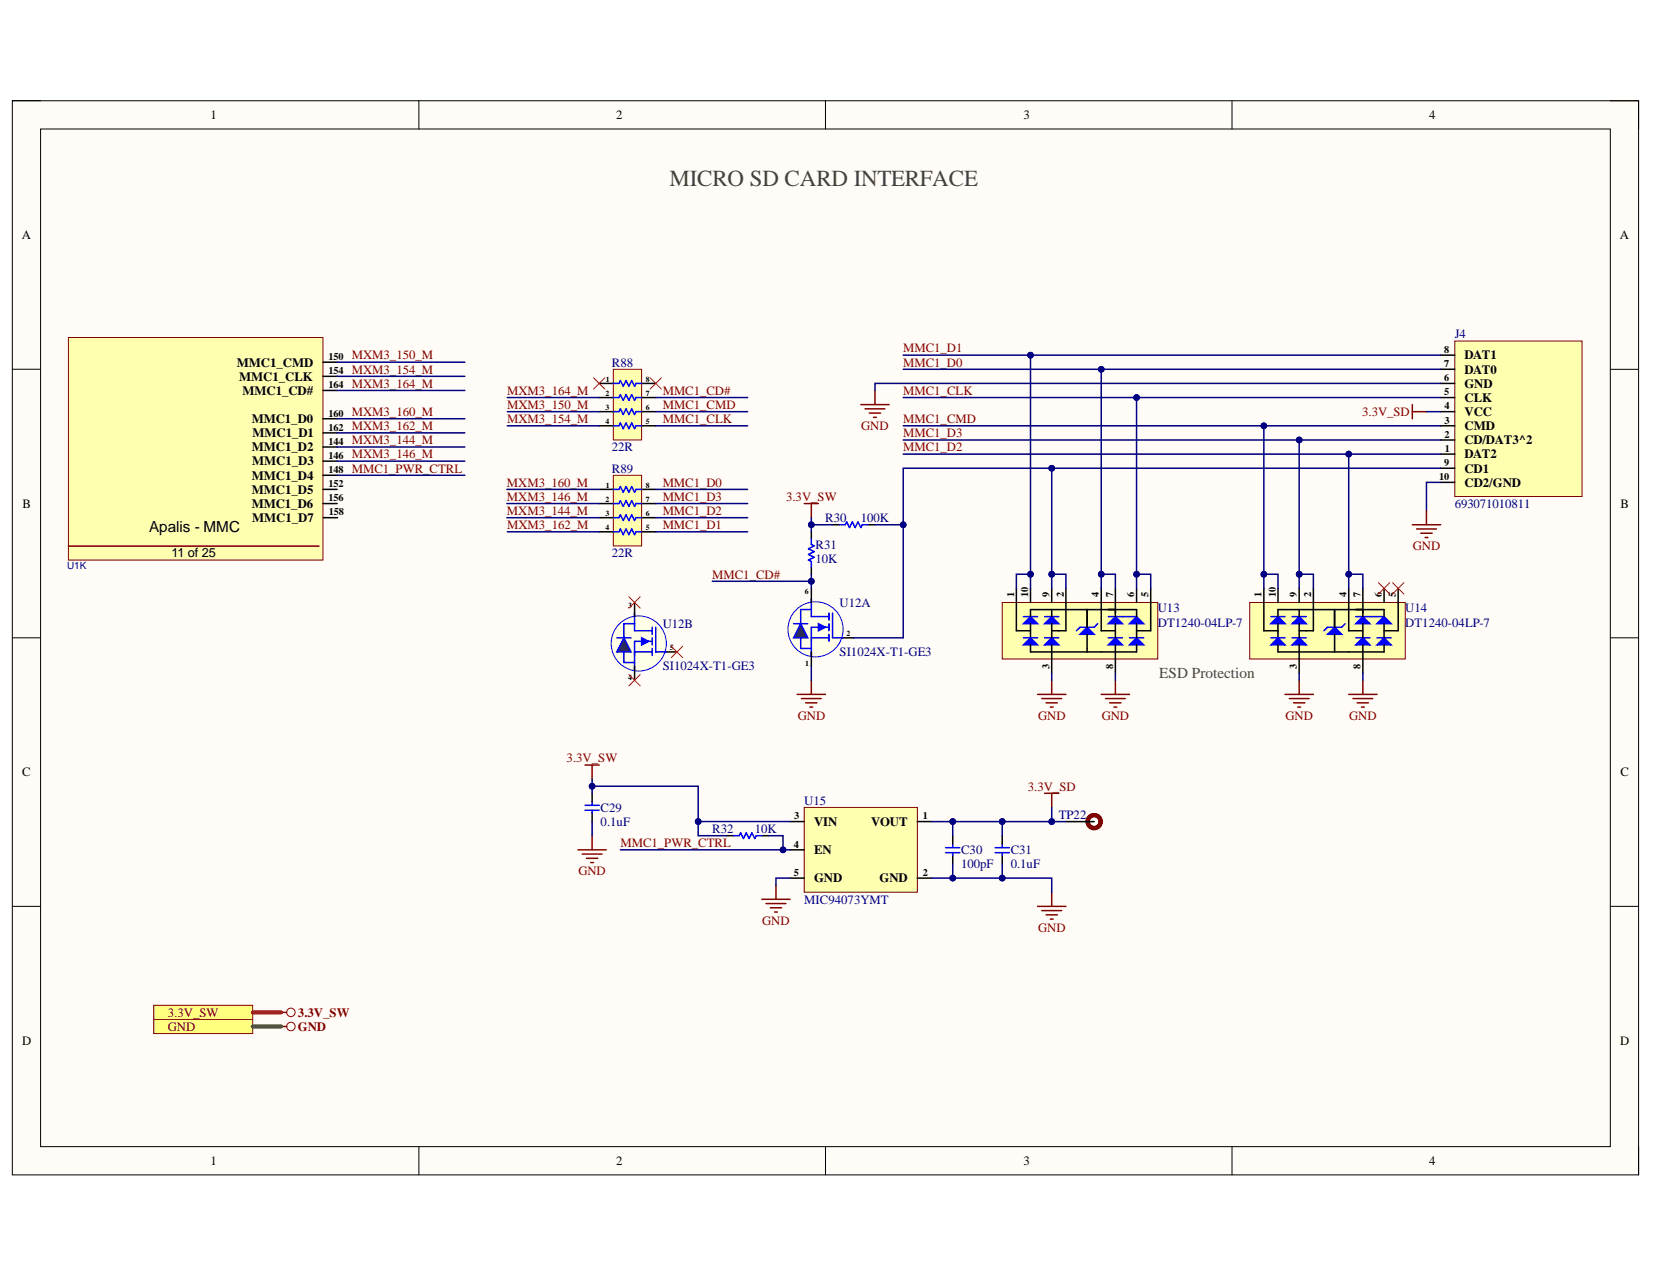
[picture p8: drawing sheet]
<svg xmlns="http://www.w3.org/2000/svg" width="279mm" height="216mm" viewBox="0 0 279 216" stroke-linecap="round" stroke-linejoin="round" font-family="sans-serif">
<path d="M2.1 17h274.9v181.6h-274.9z" fill-rule="evenodd" fill="#fffcf8"/>
<path d="M2.1 17h274.9v181.6h-274.9z" fill="none" stroke="#000" stroke-width=".17"/>
<path d="M6.9 21.8h265.3v172.1h-265.3z" fill-rule="evenodd" fill="#fffcf8"/>
<g fill="none" stroke="#000" stroke-width=".17">
<path d="M2.1 17h4.8M70.8 17v4.8M139.5 17v4.8M208.2 17v4.8M272.2 17h4.8v4.8M6.9 21.8h265.3v172.1h-265.3zM2.1 62.4h4.8M272.2 62.4h4.8M2.1 107.8h4.8M272.2 107.8h4.8M2.1 153.2h4.8M272.2 153.2h4.8"/>
<path d="M70.8 193.9v4.7M139.5 193.9v4.7M208.2 193.9v4.7M277 193.9v4.7"/>
</g>
<path d="M245.9 57.7h21.5v26.2h-21.5z" fill-rule="evenodd" fill="#ffffb0"/>
<path d="M245.9 57.7h21.5v26.2h-21.5z" fill="none" stroke="#800000" stroke-width=".17"/>
<path d="M243.5 69.6h2.4M243.5 72h2.4M243.5 67.2h2.4M243.5 62.4h2.4M243.5 60h2.4M243.5 76.8h2.4M243.5 74.4h2.4M243.5 79.2h2.4M243.5 64.8h2.4M243.5 81.6h2.4" fill="none" stroke="#000" stroke-width=".25"/>
<path d="M11.6 57.1h43v37.6h-43z" fill-rule="evenodd" fill="#ffffb0"/>
<path d="M11.6 57.1h43v37.6h-43z" fill="none" stroke="#800000" stroke-width=".17"/>
<path d="M54.6 63.6h2.4M54.6 66h2.4M54.6 61.2h2.4M54.6 70.8h2.4M54.6 73.2h2.4M54.6 75.6h2.4M54.6 78h2.4M54.6 80.4h2.4M54.6 82.7h2.4M54.6 85.1h2.4M54.7 87.5h2.4" fill="none" stroke="#000" stroke-width=".25"/>
<path d="M11.6 92.3h42.3" fill="none" stroke="#800000" stroke-width=".25"/>
<path d="M103.7 62.4h4.7v12h-4.7z" fill-rule="evenodd" fill="#ffffb0"/>
<path d="M103.7 62.4h4.7v12h-4.7z" fill="none" stroke="#800000" stroke-width=".17"/>
<path d="M101.3 64.8h2.4M101.3 67.2h2.4M101.3 69.6h2.4M101.3 72h2.4M108.4 64.8h2.4M108.4 67.2h2.4M108.4 69.6h2.4M108.4 72h2.4" fill="none" stroke="#000" stroke-width=".25"/>
<path d="M103.7 64.8h.9l.3-.5 .4 1 .5-1 .5 1 .5-1 .5 1 .2-.5h.9M103.7 67.2h.9l.3-.5 .4 1 .5-1 .5 1 .5-1 .5 1 .2-.5h.9M103.7 69.6h.9l.3-.5 .4 1 .5-1 .5 1 .5-1 .5 1 .2-.5h.9M103.7 72h.9l.3-.5 .4 1 .5-1 .5 1 .5-1 .5 1 .2-.5h.9" fill="none" stroke="#00f" stroke-width=".25"/>
<path d="M103.7 80.4h4.7v11.9h-4.7z" fill-rule="evenodd" fill="#ffffb0"/>
<path d="M103.7 80.4h4.7v11.9h-4.7z" fill="none" stroke="#800000" stroke-width=".17"/>
<path d="M101.3 82.7h2.4M101.3 85.1h2.4M101.3 87.5h2.4M101.3 89.9h2.4M108.4 82.7h2.4M108.4 85.1h2.4M108.4 87.5h2.4M108.4 89.9h2.4" fill="none" stroke="#000" stroke-width=".25"/>
<path d="M103.7 82.7h.9l.3-.4 .4 .9 .5-.9 .5 .9 .5-.9 .5 .9 .2-.5h.9M103.7 85.1h.9l.3-.4 .4 .9 .5-.9 .5 .9 .5-.9 .5 .9 .2-.5h.9M103.7 87.5h.9l.3-.5 .4 1 .5-1 .5 1 .5-1 .5 1 .2-.5h.9M103.7 89.9h.9l.3-.5 .4 1 .5-1 .5 1 .5-1 .5 1 .2-.5h.9" fill="none" stroke="#00f" stroke-width=".25"/>
<path d="M100.3 63.9l1.9 1.9M102.2 63.9l-1.9 1.9M109.9 63.9l1.9 1.9M111.8 63.9l-1.9 1.9" fill="none" stroke="#f00" stroke-width=".17"/>
<path d="M169.4 101.9h26.3v9.5h-26.3z" fill-rule="evenodd" fill="#ffffb0"/>
<path d="M169.4 101.9h26.3v9.5h-26.3z" fill="none" stroke="#800000" stroke-width=".17"/>
<path d="M171.8 99.5v2.4" fill="none" stroke="#000" stroke-width=".25"/>
<path d="M173 105.4l1.2-1.1 1.2 1.1z" fill="#00f"/>
<path d="M173 105.4l1.2-1.1 1.2 1.1zM173 104.3h2.4M173 107.8h2.4" fill="none" stroke="#00f" stroke-width=".25"/>
<path d="M174.2 105.4v2.4" fill="none" stroke="#000" stroke-width=".25"/>
<path d="M173 109l1.2-1.2 1.2 1.2z" fill="#00f"/>
<path d="M173 109l1.2-1.2 1.2 1.2z" fill="none" stroke="#00f" stroke-width=".25"/>
<path d="M174.2 109v1.2h11.9" fill="none" stroke="#000" stroke-width=".25"/>
<path d="M176.6 105.4l1.2-1.1 1.2 1.1z" fill="#00f"/>
<path d="M176.6 105.4l1.2-1.1 1.2 1.1zM176.6 104.3h2.4M176.6 107.8h2.4" fill="none" stroke="#00f" stroke-width=".25"/>
<path d="M176.6 109l1.2-1.2 1.2 1.2z" fill="#00f"/>
<path d="M176.6 109l1.2-1.2 1.2 1.2z" fill="none" stroke="#00f" stroke-width=".25"/>
<path d="M187.3 105.4l1.2-1.1 1.2 1.1z" fill="#00f"/>
<path d="M187.3 105.4l1.2-1.1 1.2 1.1zM187.3 104.3h2.4M187.3 107.8h2.4" fill="none" stroke="#00f" stroke-width=".25"/>
<path d="M187.3 109l1.2-1.2 1.2 1.2z" fill="#00f"/>
<path d="M187.3 109l1.2-1.2 1.2 1.2z" fill="none" stroke="#00f" stroke-width=".25"/>
<path d="M190.9 105.4l1.2-1.1 1.2 1.1z" fill="#00f"/>
<path d="M189.7 104.3h2.4M190.9 105.4l1.2-1.1 1.2 1.1z" fill="none" stroke="#00f" stroke-width=".25"/>
<path d="M190.9 109l1.2-1.2 1.2 1.2z" fill="#00f"/>
<path d="M190.9 109l1.2-1.2 1.2 1.2z" fill="none" stroke="#00f" stroke-width=".25"/>
<path d="M182.6 107.2l1.1-1.2 1.2 1.2z" fill="#00f"/>
<path d="M182.6 107.2l1.1-1.2 1.2 1.2zM185.5 105.4l-.6 .6h-2.3l-.6 .6M190.9 107.8h2.4" fill="none" stroke="#00f" stroke-width=".25"/>
<g fill="none" stroke="#000" stroke-width=".25">
<path d="M174.2 99.5v2.4M177.8 99.5v2.4M180.2 99.5v7.1h-2.4M186.1 99.5v7.1h2.4M188.5 99.5v4.8M192.1 99.5v2.4M194.5 99.5v7.1h-2.4M171.8 101.9v4.7h2.4M174.2 104.3v-1.2h17.9v1.2M177.8 103.1v1.2M177.8 105.4v2.4M177.8 109v4.8"/>
<path d="M183.7 103.1v2.9M183.7 107.2v3M188.5 105.4v2.4M188.5 109v4.8M192.1 105.4v2.4M192.1 109v1.2h-6"/>
</g>
<path d="M211.2 101.9h26.3v9.5h-26.3z" fill-rule="evenodd" fill="#ffffb0"/>
<path d="M211.2 101.9h26.3v9.5h-26.3z" fill="none" stroke="#800000" stroke-width=".17"/>
<path d="M213.6 99.5v2.4" fill="none" stroke="#000" stroke-width=".25"/>
<path d="M214.8 105.4l1.2-1.1 1.2 1.1z" fill="#00f"/>
<path d="M214.8 105.4l1.2-1.1 1.2 1.1zM214.8 104.3h2.4M214.8 107.8h2.4" fill="none" stroke="#00f" stroke-width=".25"/>
<path d="M216 105.4v2.4" fill="none" stroke="#000" stroke-width=".25"/>
<path d="M214.8 109l1.2-1.2 1.2 1.2z" fill="#00f"/>
<path d="M214.8 109l1.2-1.2 1.2 1.2z" fill="none" stroke="#00f" stroke-width=".25"/>
<path d="M216 109v1.2h12" fill="none" stroke="#000" stroke-width=".25"/>
<path d="M218.4 105.4l1.2-1.1 1.2 1.1z" fill="#00f"/>
<path d="M218.4 105.4l1.2-1.1 1.2 1.1zM218.4 104.3h2.4M218.4 107.8h2.4" fill="none" stroke="#00f" stroke-width=".25"/>
<path d="M218.4 109l1.2-1.2 1.2 1.2z" fill="#00f"/>
<path d="M218.4 109l1.2-1.2 1.2 1.2z" fill="none" stroke="#00f" stroke-width=".25"/>
<path d="M229.2 105.4l1.2-1.1 1.2 1.1z" fill="#00f"/>
<path d="M229.2 105.4l1.2-1.1 1.2 1.1zM229.2 104.3h2.4M229.2 107.8h2.4" fill="none" stroke="#00f" stroke-width=".25"/>
<path d="M229.2 109l1.2-1.2 1.2 1.2z" fill="#00f"/>
<path d="M229.2 109l1.2-1.2 1.2 1.2z" fill="none" stroke="#00f" stroke-width=".25"/>
<path d="M232.7 105.4l1.2-1.1 1.2 1.1z" fill="#00f"/>
<path d="M231.6 104.3h2.3M232.7 105.4l1.2-1.1 1.2 1.1z" fill="none" stroke="#00f" stroke-width=".25"/>
<path d="M232.7 109l1.2-1.2 1.2 1.2z" fill="#00f"/>
<path d="M232.7 109l1.2-1.2 1.2 1.2z" fill="none" stroke="#00f" stroke-width=".25"/>
<path d="M224.4 107.2l1.2-1.2 1.2 1.2z" fill="#00f"/>
<path d="M224.4 107.2l1.2-1.2 1.2 1.2zM227.4 105.4l-.6 .6h-2.4l-.6 .6M232.7 107.8h2.4" fill="none" stroke="#00f" stroke-width=".25"/>
<g fill="none" stroke="#000" stroke-width=".25">
<path d="M216 99.5v2.4M219.6 99.5v2.4M222 99.5v7.1h-2.4M228 99.5v7.1h2.4M230.4 99.5v4.8M233.9 99.5v2.4M236.3 99.5v7.1h-2.4M141.9 107.8h2.4M213.6 101.9v4.7h2.4M216 104.3v-1.2h17.9v1.2M219.6 103.1v1.2M219.6 105.4v2.4"/>
<path d="M219.6 109v4.8M225.6 103.1v2.9M225.6 107.2v3M230.4 105.4v2.4M230.4 109v4.8M233.9 105.4v2.4M233.9 109v1.2h-5.9"/>
</g>
<g fill="none" stroke="#800000" stroke-width=".25">
<path d="M145.5 68.4h4.8M146.2 69.1h3.4M146.9 69.8h1.9M147.6 70.6h.5M147.9 66v2.4M238.7 68.4v2.4M238.7 69.6h2.4M175.4 117.4h4.8M176.1 118.1h3.3M176.8 118.8h1.9M177.5 119.5h.5M177.8 115v2.4"/>
<path d="M186.1 117.4h4.8M186.9 118.1h3.3M187.6 118.8h1.9M188.3 119.5h.5M188.5 115v2.4M217.2 117.4h4.8M217.9 118.1h3.4M218.6 118.8h2M219.4 119.5h.4M219.6 115v2.4M228 117.4h4.7M228.7 118.1h3.3"/>
<path d="M229.4 118.8h1.9M230.1 119.5h.5M230.4 115v2.4"/>
</g>
<circle cx="137.8" cy="106.4" r="4.7" fill="#ffffe8"/>
<circle cx="137.8" cy="106.4" r="4.7" fill="none" stroke="#00f" stroke-width=".17"/>
<path d="M137.1 107.8h3M137.1 101.3v2.9h3M140.1 103.7v1.2M140.1 105.4v1.2M140.1 107.2v1.2M140.1 106h-3v4.8M140.7 103.7v4.1h1.8" fill="none" stroke="#00f" stroke-width=".25"/>
<path d="M138.3 105.4l1.2 .6-1.2 .6z" fill="#00f"/>
<path d="M134.1 105.4h2.4M137.1 103.1h-1.8v6.5h1.8M138.3 105.4l1.2 .6-1.2 .6z" fill="none" stroke="#00f" stroke-width=".25"/>
<path d="M137.1 99.5v2.4M137.1 110.2v2.4" fill="none" stroke="#000" stroke-width=".25"/>
<path d="M135.3 105.4l1.2 2.4h-2.4z" fill="#073763"/>
<path d="M135.3 105.4l1.2 2.4h-2.4z" fill="none" stroke="#00f" stroke-width=".25"/>
<path d="M112 110.2h2.4" fill="none" stroke="#000" stroke-width=".25"/>
<circle cx="108" cy="108.8" r="4.7" fill="#ffffe8"/>
<circle cx="108" cy="108.8" r="4.7" fill="none" stroke="#00f" stroke-width=".17"/>
<path d="M107.3 110.2h2.9M107.3 103.7v2.9h2.9M110.2 106v1.2M110.2 107.8v1.2M110.2 109.6v1.2M110.2 108.4h-2.9v4.8M110.8 106v4.2h1.8" fill="none" stroke="#00f" stroke-width=".25"/>
<path d="M108.4 107.8l1.2 .6-1.2 .6z" fill="#00f"/>
<path d="M104.3 107.8h2.4M107.3 105.4h-1.8v6.6h1.8M108.4 107.8l1.2 .6-1.2 .6z" fill="none" stroke="#00f" stroke-width=".25"/>
<path d="M107.3 101.9v2.3M107.3 112.6v2.4" fill="none" stroke="#000" stroke-width=".25"/>
<path d="M105.5 107.8l1.2 2.4h-2.4z" fill="#073763"/>
<path d="M137.1 91.1v1l.5 .2-.9 .5 .9 .5-.9 .4 .9 .5-.9 .5 .4 .2v1M141.9 88.7h1l.2-.5 .5 1 .5-1 .4 1 .5-1 .5 1 .2-.5h1M105.5 107.8l1.2 2.4h-2.4z" fill="none" stroke="#00f" stroke-width=".25"/>
<path d="M106.3 114l1.9 2M106.3 100.9l1.9 1.9M108.2 114l-1.9 2M108.2 100.9l-1.9 1.9M113.5 109.3l1.9 1.9M115.4 109.3l-1.9 1.9" fill="none" stroke="#f00" stroke-width=".17"/>
<path d="M135.9 85.1h2.4M137.1 85.1v2.4M134.7 117.4h4.8M135.5 118.1h3.3M136.2 118.8h1.9M136.9 119.5h.5M137.1 115v2.4" fill="none" stroke="#800000" stroke-width=".25"/>
<path d="M137.1 89.9v1.2M137.1 95.9v1.2M140.7 88.7h1.2M146.7 88.7h1.2" fill="none" stroke="#000" stroke-width=".25"/>
<path d="M135.9 136.5h19.2v14.3h-19.2z" fill-rule="evenodd" fill="#ffffb0"/>
<path d="M135.9 136.5h19.2v14.3h-19.2z" fill="none" stroke="#800000" stroke-width=".17"/>
<g fill="none" stroke="#000" stroke-width=".25">
<path d="M100.1 134.1v1.5M100.1 137.3v1.6M133.5 138.9h2.4M155.1 138.9h2.3M122.8 141.3h1.2M128.8 141.3h1.2M133.5 148.5h2.4M133.5 143.7h2.4M155.1 148.5h2.3M161 141.3v1.4M161 144.5v1.6M169.4 141.3v1.4"/>
<path d="M169.4 144.5v1.6"/>
</g>
<g fill="none" stroke="#800000" stroke-width=".25">
<path d="M98.9 129.3h2.4M100.1 129.3v2.4M176.6 134.1h2.4M177.8 134.1v2.4M97.7 143.7h4.8M98.4 144.4h3.4M99.1 145.1h1.9M99.8 145.8h.5M100.1 141.3v2.4M128.8 152h4.7M129.5 152.8h3.3M130.2 153.5h1.9"/>
<path d="M130.9 154.2h.5M131.2 149.7v2.3M175.4 153.2h4.8M176.1 154h3.3M176.8 154.7h1.9M177.5 155.4h.5M177.8 150.8v2.4"/>
</g>
<g fill="none" stroke="#00f" stroke-width=".25">
<path d="M98.9 137h2.4M98.9 136.2h2.4M100.1 135.6v.4M100.1 137v.5M124 141.3h.9l.3-.5 .5 1 .4-1 .5 1 .5-1 .5 1 .2-.5h1M159.8 144.2h2.4M159.8 143.3h2.4M161 142.7v.5M161 144.2v.4M168.2 144.2h2.4M168.2 143.3h2.4M169.4 142.7v.5"/>
<path d="M169.4 144.2v.4"/>
</g>
<g fill="none" stroke="#000080" stroke-width=".25">
<path d="M57 61.2h21.6M57 63.6h21.6M57 66h21.6M57 70.8h21.6M57 73.2h21.6M57 75.6h21.6M57 78h21.6M85.7 67.2h15.6M85.7 69.6h15.6M85.7 72h15.6M110.8 67.2h15.6M110.8 69.6h15.6"/>
<path d="M110.8 72h15.6M152.7 62.4h90.8M57 80.4h21.6M85.7 82.7h15.6M85.7 85.1h15.6M85.7 87.5h15.6M85.7 89.9h15.6M110.8 82.7h15.6M110.8 85.1h15.6M110.8 87.5h15.6M110.8 89.9h15.6"/>
</g>
<circle cx="186.1" cy="62.4" r=".48" fill="#000080"/>
<circle cx="186.1" cy="62.4" r=".48" fill="none" stroke="#000080" stroke-width=".17"/>
<path d="M174.2 97.1h-2.4v2.4M177.8 113.8v1.2M188.5 113.8v1.2M219.6 113.8v1.2M230.4 113.8v1.2" fill="none" stroke="#000080" stroke-width=".25"/>
<circle cx="174.2" cy="97.1" r=".48" fill="#000080"/>
<circle cx="174.2" cy="97.1" r=".48" fill="none" stroke="#000080" stroke-width=".17"/>
<path d="M152.7 60h90.8" fill="none" stroke="#000080" stroke-width=".25"/>
<circle cx="174.2" cy="60" r=".48" fill="#000080"/>
<circle cx="174.2" cy="60" r=".48" fill="none" stroke="#000080" stroke-width=".17"/>
<path d="M174.2 60v39.5" fill="none" stroke="#000080" stroke-width=".25"/>
<circle cx="174.2" cy="97.1" r=".48" fill="#000080"/>
<circle cx="174.2" cy="97.1" r=".48" fill="none" stroke="#000080" stroke-width=".17"/>
<circle cx="174.2" cy="60" r=".48" fill="#000080"/>
<circle cx="174.2" cy="60" r=".48" fill="none" stroke="#000080" stroke-width=".17"/>
<path d="M152.7 67.2h90.8M241.1 69.6h2.4M243.5 64.8h-95.6v1.2" fill="none" stroke="#000080" stroke-width=".25"/>
<circle cx="192.1" cy="67.2" r=".48" fill="#000080"/>
<circle cx="192.1" cy="67.2" r=".48" fill="none" stroke="#000080" stroke-width=".17"/>
<path d="M152.7 72h90.8" fill="none" stroke="#000080" stroke-width=".25"/>
<circle cx="213.6" cy="72" r=".48" fill="#000080"/>
<circle cx="213.6" cy="72" r=".48" fill="none" stroke="#000080" stroke-width=".17"/>
<path d="M152.7 74.4h90.8" fill="none" stroke="#000080" stroke-width=".25"/>
<circle cx="219.6" cy="74.4" r=".48" fill="#000080"/>
<circle cx="219.6" cy="74.4" r=".48" fill="none" stroke="#000080" stroke-width=".17"/>
<path d="M152.7 76.8h90.8" fill="none" stroke="#000080" stroke-width=".25"/>
<circle cx="228" cy="76.8" r=".48" fill="#000080"/>
<circle cx="228" cy="76.8" r=".48" fill="none" stroke="#000080" stroke-width=".17"/>
<path d="M177.8 79.2v20.3" fill="none" stroke="#000080" stroke-width=".25"/>
<circle cx="177.8" cy="97.1" r=".48" fill="#000080"/>
<circle cx="177.8" cy="97.1" r=".48" fill="none" stroke="#000080" stroke-width=".17"/>
<circle cx="177.8" cy="79.2" r=".48" fill="#000080"/>
<circle cx="177.8" cy="79.2" r=".48" fill="none" stroke="#000080" stroke-width=".17"/>
<path d="M177.8 97.1h2.4v2.4" fill="none" stroke="#000080" stroke-width=".25"/>
<circle cx="177.8" cy="97.1" r=".48" fill="#000080"/>
<circle cx="177.8" cy="97.1" r=".48" fill="none" stroke="#000080" stroke-width=".17"/>
<path d="M186.1 62.4v37.1" fill="none" stroke="#000080" stroke-width=".25"/>
<circle cx="186.1" cy="97.1" r=".48" fill="#000080"/>
<circle cx="186.1" cy="97.1" r=".48" fill="none" stroke="#000080" stroke-width=".17"/>
<circle cx="186.1" cy="62.4" r=".48" fill="#000080"/>
<circle cx="186.1" cy="62.4" r=".48" fill="none" stroke="#000080" stroke-width=".17"/>
<path d="M186.1 97.1h2.4v2.4" fill="none" stroke="#000080" stroke-width=".25"/>
<circle cx="186.1" cy="97.1" r=".48" fill="#000080"/>
<circle cx="186.1" cy="97.1" r=".48" fill="none" stroke="#000080" stroke-width=".17"/>
<path d="M192.1 67.2v32.3" fill="none" stroke="#000080" stroke-width=".25"/>
<circle cx="192.1" cy="97.1" r=".48" fill="#000080"/>
<circle cx="192.1" cy="97.1" r=".48" fill="none" stroke="#000080" stroke-width=".17"/>
<circle cx="192.1" cy="67.2" r=".48" fill="#000080"/>
<circle cx="192.1" cy="67.2" r=".48" fill="none" stroke="#000080" stroke-width=".17"/>
<path d="M192.1 97.1h2.4v2.4" fill="none" stroke="#000080" stroke-width=".25"/>
<circle cx="192.1" cy="97.1" r=".48" fill="#000080"/>
<circle cx="192.1" cy="97.1" r=".48" fill="none" stroke="#000080" stroke-width=".17"/>
<path d="M213.6 72v27.5" fill="none" stroke="#000080" stroke-width=".25"/>
<circle cx="213.6" cy="97.1" r=".48" fill="#000080"/>
<circle cx="213.6" cy="97.1" r=".48" fill="none" stroke="#000080" stroke-width=".17"/>
<circle cx="213.6" cy="72" r=".48" fill="#000080"/>
<circle cx="213.6" cy="72" r=".48" fill="none" stroke="#000080" stroke-width=".17"/>
<path d="M213.6 97.1h2.4v2.4" fill="none" stroke="#000080" stroke-width=".25"/>
<circle cx="213.6" cy="97.1" r=".48" fill="#000080"/>
<circle cx="213.6" cy="97.1" r=".48" fill="none" stroke="#000080" stroke-width=".17"/>
<path d="M219.6 74.4v25.1" fill="none" stroke="#000080" stroke-width=".25"/>
<circle cx="219.6" cy="97.1" r=".48" fill="#000080"/>
<circle cx="219.6" cy="97.1" r=".48" fill="none" stroke="#000080" stroke-width=".17"/>
<circle cx="219.6" cy="74.4" r=".48" fill="#000080"/>
<circle cx="219.6" cy="74.4" r=".48" fill="none" stroke="#000080" stroke-width=".17"/>
<path d="M219.6 97.1h2.4v2.4" fill="none" stroke="#000080" stroke-width=".25"/>
<circle cx="219.6" cy="97.1" r=".48" fill="#000080"/>
<circle cx="219.6" cy="97.1" r=".48" fill="none" stroke="#000080" stroke-width=".17"/>
<path d="M228 76.8v22.7" fill="none" stroke="#000080" stroke-width=".25"/>
<circle cx="228" cy="97.1" r=".48" fill="#000080"/>
<circle cx="228" cy="97.1" r=".48" fill="none" stroke="#000080" stroke-width=".17"/>
<circle cx="228" cy="76.8" r=".48" fill="#000080"/>
<circle cx="228" cy="76.8" r=".48" fill="none" stroke="#000080" stroke-width=".17"/>
<path d="M228 97.1h2.4v2.4" fill="none" stroke="#000080" stroke-width=".25"/>
<circle cx="228" cy="97.1" r=".48" fill="#000080"/>
<circle cx="228" cy="97.1" r=".48" fill="none" stroke="#000080" stroke-width=".17"/>
<path d="M120.4 98.3h16.7" fill="none" stroke="#000080" stroke-width=".25"/>
<circle cx="137.1" cy="98.3" r=".48" fill="#000080"/>
<circle cx="137.1" cy="98.3" r=".48" fill="none" stroke="#000080" stroke-width=".17"/>
<path d="M137.1 97.1v2.4" fill="none" stroke="#000080" stroke-width=".25"/>
<circle cx="137.1" cy="98.3" r=".48" fill="#000080"/>
<circle cx="137.1" cy="98.3" r=".48" fill="none" stroke="#000080" stroke-width=".17"/>
<path d="M137.1 87.5v1.2M137.1 112.6v2.4" fill="none" stroke="#000080" stroke-width=".25"/>
<circle cx="137.1" cy="88.7" r=".48" fill="#000080"/>
<circle cx="137.1" cy="88.7" r=".48" fill="none" stroke="#000080" stroke-width=".17"/>
<path d="M140.7 88.7h-3.6v1.2" fill="none" stroke="#000080" stroke-width=".25"/>
<circle cx="137.1" cy="88.7" r=".48" fill="#000080"/>
<circle cx="137.1" cy="88.7" r=".48" fill="none" stroke="#000080" stroke-width=".17"/>
<path d="M243.5 79.2h-90.8v9.5h-4.8" fill="none" stroke="#000080" stroke-width=".25"/>
<circle cx="177.8" cy="79.2" r=".48" fill="#000080"/>
<circle cx="177.8" cy="79.2" r=".48" fill="none" stroke="#000080" stroke-width=".17"/>
<circle cx="152.7" cy="88.7" r=".48" fill="#000080"/>
<circle cx="152.7" cy="88.7" r=".48" fill="none" stroke="#000080" stroke-width=".17"/>
<path d="M152.7 88.7v19.1h-8.4" fill="none" stroke="#000080" stroke-width=".25"/>
<circle cx="152.7" cy="88.7" r=".48" fill="#000080"/>
<circle cx="152.7" cy="88.7" r=".48" fill="none" stroke="#000080" stroke-width=".17"/>
<path d="M100.1 132.9h17.9v6h15.5" fill="none" stroke="#000080" stroke-width=".25"/>
<circle cx="118" cy="138.9" r=".48" fill="#000080"/>
<circle cx="118" cy="138.9" r=".48" fill="none" stroke="#000080" stroke-width=".17"/>
<circle cx="100.1" cy="132.9" r=".48" fill="#000080"/>
<circle cx="100.1" cy="132.9" r=".48" fill="none" stroke="#000080" stroke-width=".17"/>
<path d="M100.1 138.9v2.4M118 138.9v2.4h4.8" fill="none" stroke="#000080" stroke-width=".25"/>
<circle cx="118" cy="138.9" r=".48" fill="#000080"/>
<circle cx="118" cy="138.9" r=".48" fill="none" stroke="#000080" stroke-width=".17"/>
<path d="M130 141.3h2.4v2.4h1.1" fill="none" stroke="#000080" stroke-width=".25"/>
<circle cx="132.4" cy="143.7" r=".48" fill="#000080"/>
<circle cx="132.4" cy="143.7" r=".48" fill="none" stroke="#000080" stroke-width=".17"/>
<path d="M104.9 143.7h27.5" fill="none" stroke="#000080" stroke-width=".25"/>
<circle cx="132.4" cy="143.7" r=".48" fill="#000080"/>
<circle cx="132.4" cy="143.7" r=".48" fill="none" stroke="#000080" stroke-width=".17"/>
<path d="M100.1 131.7v2.4" fill="none" stroke="#000080" stroke-width=".25"/>
<circle cx="100.1" cy="132.9" r=".48" fill="#000080"/>
<circle cx="100.1" cy="132.9" r=".48" fill="none" stroke="#000080" stroke-width=".17"/>
<path d="M177.8 136.5v2.4h-20.4M133.5 148.5h-2.3v1.2" fill="none" stroke="#000080" stroke-width=".25"/>
<circle cx="161" cy="138.9" r=".48" fill="#000080"/>
<circle cx="161" cy="138.9" r=".48" fill="none" stroke="#000080" stroke-width=".17"/>
<circle cx="169.4" cy="138.9" r=".48" fill="#000080"/>
<circle cx="169.4" cy="138.9" r=".48" fill="none" stroke="#000080" stroke-width=".17"/>
<circle cx="177.8" cy="138.9" r=".48" fill="#000080"/>
<circle cx="177.8" cy="138.9" r=".48" fill="none" stroke="#000080" stroke-width=".17"/>
<path d="M157.4 148.5h20.4v2.3" fill="none" stroke="#000080" stroke-width=".25"/>
<circle cx="161" cy="148.5" r=".48" fill="#000080"/>
<circle cx="161" cy="148.5" r=".48" fill="none" stroke="#000080" stroke-width=".17"/>
<circle cx="169.4" cy="148.5" r=".48" fill="#000080"/>
<circle cx="169.4" cy="148.5" r=".48" fill="none" stroke="#000080" stroke-width=".17"/>
<path d="M169.4 138.9v2.4" fill="none" stroke="#000080" stroke-width=".25"/>
<circle cx="169.4" cy="138.9" r=".48" fill="#000080"/>
<circle cx="169.4" cy="138.9" r=".48" fill="none" stroke="#000080" stroke-width=".17"/>
<path d="M161 138.9v2.4" fill="none" stroke="#000080" stroke-width=".25"/>
<circle cx="161" cy="138.9" r=".48" fill="#000080"/>
<circle cx="161" cy="138.9" r=".48" fill="none" stroke="#000080" stroke-width=".17"/>
<path d="M161 146.1v2.4" fill="none" stroke="#000080" stroke-width=".25"/>
<circle cx="161" cy="148.5" r=".48" fill="#000080"/>
<circle cx="161" cy="148.5" r=".48" fill="none" stroke="#000080" stroke-width=".17"/>
<path d="M169.4 146.1v2.4" fill="none" stroke="#000080" stroke-width=".25"/>
<circle cx="169.4" cy="148.5" r=".48" fill="#000080"/>
<circle cx="169.4" cy="148.5" r=".48" fill="none" stroke="#000080" stroke-width=".17"/>
<circle cx="184.9" cy="138.9" r="1.1" fill="none" stroke="#5b0f00" stroke-width=".72"/>
<path d="M180.2 138.9h4.7" fill="none" stroke="#000" stroke-width=".25"/>
<path d="M177.8 138.9h2.4" fill="none" stroke="#000080" stroke-width=".25"/>
<circle cx="177.8" cy="138.9" r=".48" fill="#000080"/>
<circle cx="177.8" cy="138.9" r=".48" fill="none" stroke="#000080" stroke-width=".17"/>
<path d="M26 172.4h16.7v2.3h-16.7z" fill-rule="evenodd" fill="#ffff80"/>
<g fill="none" stroke="#800000" stroke-width=".17">
<path d="M26 172.4h16.7v2.3h-16.7z"/>
<circle cx="49.2" cy="173.5" r=".72"/>
</g>
<path d="M47.5 173.5h1" fill="none" stroke="#800000" stroke-width=".25"/>
<path d="M42.7 173.5h4.8" fill="none" stroke="#38761d" stroke-width=".72"/>
<path d="M26 170h16.7v2.4h-16.7z" fill-rule="evenodd" fill="#ffff80"/>
<g fill="none" stroke="#800000" stroke-width=".17">
<path d="M26 170h16.7v2.4h-16.7z"/>
<circle cx="49.2" cy="171.2" r=".72"/>
</g>
<path d="M238.7 88.7h4.8M239.4 89.4h3.4M240.2 90.2h1.9M240.9 90.9h.5M241.1 86.3v2.4M47.5 171.2h1" fill="none" stroke="#800000" stroke-width=".25"/>
<path d="M42.7 171.2h4.8" fill="none" stroke="#f00" stroke-width=".72"/>
<path d="M243.5 81.6h-2.4v4.7" fill="none" stroke="#000080" stroke-width=".25"/>
<path d="M233 98.5l1.9 1.9M234.9 98.5l-1.9 1.9M235.4 98.5l1.9 1.9M237.3 98.5l-1.9 1.9" fill="none" stroke="#f00" stroke-width=".17"/>
<text font-size="3.9" fill="#434343" x="113.2" y="31.5">MICRO SD CARD INTERFACE</text>
<text font-size="2.6" x="25.2" y="89.9">Apalis - MMC</text>
<text font-size="2.6" fill="#434343" x="195.9" y="114.7">ESD Protection</text>
<g font-size="2.2">
<text x="35.6" y="20.1">1</text>
<text x="104.1" y="20.1">2</text>
<text x="173" y="20.1">3</text>
<text x="241.6" y="20.1">4</text>
<text x="3.7" y="40.5">A</text>
<text x="273.8" y="40.5">A</text>
<text x="40" y="62">MMC1_CMD</text>
<text x="40.4" y="64.3">MMC1_CLK</text>
<text x="247.5" y="63.2">DAT0</text>
<text x="247.5" y="60.7">DAT1</text>
<text x="247.5" y="65.5">GND</text>
<text x="41" y="66.7">MMC1_CD#</text>
<text x="42.5" y="71.5">MMC1_D0</text>
<text x="247.5" y="70.3">VCC</text>
<text x="247.5" y="67.9">CLK</text>
<text x="42.6" y="76.3">MMC1_D2</text>
<text x="42.7" y="73.9">MMC1_D1</text>
<text x="247.5" y="72.7">CMD</text>
<text x="247.5" y="77.5">DAT2</text>
<text x="247.5" y="75.1">CD/DAT3^2</text>
<text x="42.6" y="81.1">MMC1_D4</text>
<text x="42.6" y="83.4">MMC1_D5</text>
<text x="42.6" y="78.7">MMC1_D3</text>
<text x="247.5" y="79.9">CD1</text>
<text x="247.5" y="82.3">CD2/GND</text>
<text x="3.8" y="85.9">B</text>
<text x="42.5" y="85.9">MMC1_D6</text>
<text x="42.6" y="88.2">MMC1_D7</text>
<text x="273.9" y="85.9">B</text>
<text x="29" y="94.2">11 of 25</text>
<text x="3.8" y="131.3">C</text>
<text x="273.9" y="131.3">C</text>
<text x="137.6" y="139.6">VIN</text>
<text x="147.2" y="139.6">VOUT</text>
<text x="137.6" y="144.4">EN</text>
<text x="137.6" y="149.2">GND</text>
<text x="148.7" y="149.2">GND</text>
<text x="3.7" y="176.7">D</text>
<text x="273.8" y="176.7">D</text>
<text x="35.6" y="197">1</text>
<text x="104.1" y="197">2</text>
<text x="173" y="197">3</text>
<text x="241.6" y="197">4</text>
</g>
<g font-size="2.2" fill="#800000">
<text x="152.6" y="59.6">MMC1_D1</text>
<text x="59.5" y="60.7">MXM3_150_M</text>
<text x="59.5" y="63.2">MXM3_154_M</text>
<text x="59.5" y="65.5">MXM3_164_M</text>
<text x="152.6" y="62">MMC1_D0</text>
<text x="59.5" y="70.3">MXM3_160_M</text>
<text x="85.7" y="66.7">MXM3_164_M</text>
<text x="85.7" y="69.1">MXM3_150_M</text>
<text x="85.7" y="71.5">MXM3_154_M</text>
<text x="112" y="66.7">MMC1_CD#</text>
<text x="112" y="69.1">MMC1_CMD</text>
<text x="112" y="71.5">MMC1_CLK</text>
<text x="152.6" y="66.7">MMC1_CLK</text>
<text x="152.6" y="71.5">MMC1_CMD</text>
<text x="230.2" y="70.3">3.3V_SD</text>
<text x="59.5" y="72.7">MXM3_162_M</text>
<text x="59.5" y="75.1">MXM3_144_M</text>
<text x="59.5" y="77.5">MXM3_146_M</text>
<text x="145.6" y="72.7">GND</text>
<text x="152.6" y="73.9">MMC1_D3</text>
<text x="152.6" y="76.3">MMC1_D2</text>
<text x="59.5" y="79.9">MMC1_PWR_CTRL</text>
<text x="85.7" y="82.3">MXM3_160_M</text>
<text x="112" y="82.3">MMC1_D0</text>
<text x="85.7" y="84.7">MXM3_146_M</text>
<text x="85.7" y="87">MXM3_144_M</text>
<text x="85.7" y="89.4">MXM3_162_M</text>
<text x="112" y="84.7">MMC1_D3</text>
<text x="112" y="87">MMC1_D2</text>
<text x="112" y="89.4">MMC1_D1</text>
<text x="132.9" y="84.7">3.3V_SW</text>
<text x="238.8" y="93">GND</text>
<text x="120.4" y="97.8">MMC1_CD#</text>
<text x="134.8" y="121.7">GND</text>
<text x="175.5" y="121.7">GND</text>
<text x="186.2" y="121.7">GND</text>
<text x="217.3" y="121.7">GND</text>
<text x="228" y="121.7">GND</text>
<text x="95.8" y="128.8">3.3V_SW</text>
<text x="173.7" y="133.7">3.3V_SD</text>
<text x="104.9" y="143.2">MMC1_PWR_CTRL</text>
<text x="97.8" y="148">GND</text>
<text x="128.8" y="156.4">GND</text>
<text x="175.5" y="157.5">GND</text>
<text x="28.4" y="171.9">3.3V_SW</text>
<text x="50.4" y="171.9">3.3V_SW</text>
<text x="28.4" y="174.3">GND</text>
<text x="50.4" y="174.3">GND</text>
</g>
<g font-size="2.2" fill="#000080">
<text x="245.9" y="57.2">J4</text>
<text x="103.4" y="62">R88</text>
<text x="103.4" y="76.3">22R</text>
<text x="103.4" y="79.9">R89</text>
<text x="139.5" y="88.2">R30</text>
<text x="145.5" y="88.2">100K</text>
<text x="245.9" y="85.9">693071010811</text>
<text x="103.4" y="94.2">22R</text>
<text x="137.8" y="92.8">R31</text>
<text x="137.8" y="95.2">10K</text>
<text x="112" y="106.1">U12B</text>
<text x="141.9" y="102.6">U12A</text>
<text x="195.7" y="103.5">U13</text>
<text x="195.7" y="105.9">DT1240-04LP-7</text>
<text x="237.5" y="103.5">U14</text>
<text x="237.5" y="105.9">DT1240-04LP-7</text>
<text x="112" y="113.3">SI1024X-T1-GE3</text>
<text x="141.9" y="111">SI1024X-T1-GE3</text>
<text x="101.5" y="137.2">C29</text>
<text x="135.9" y="136">U15</text>
<text x="101.5" y="139.6">0.1uF</text>
<text x="120.4" y="140.8">R32</text>
<text x="127.6" y="140.8">10K</text>
<text x="178.9" y="138.4">TP22</text>
<text x="162.5" y="144.4">C30</text>
<text x="162.5" y="146.8">100pF</text>
<text x="170.8" y="144.4">C31</text>
<text x="170.8" y="146.8">0.1uF</text>
<text x="135.9" y="152.8">MIC94073YMT</text>
</g>
<g font-size="1.7">
<text x="244.1" y="59.6">8</text>
<text x="55.5" y="63.2">154</text>
<text x="55.5" y="65.6">164</text>
<text x="55.5" y="60.9">150</text>
<text x="244.1" y="62.1">7</text>
<text x="244.1" y="64.4">6</text>
<text x="55.5" y="70.4">160</text>
<text x="244.1" y="66.8">5</text>
<text x="244.2" y="69.2">4</text>
<text x="244.2" y="71.6">3</text>
<text x="55.5" y="72.8">162</text>
<text x="55.5" y="75.2">144</text>
<text x="55.5" y="77.6">146</text>
<text x="244.2" y="74">2</text>
<text x="244.2" y="76.4">1</text>
<text x="55.5" y="80">148</text>
<text x="55.5" y="82.3">152</text>
<text x="243.3" y="81.2">10</text>
<text x="244.1" y="78.8">9</text>
<text x="55.5" y="84.8">156</text>
<text x="55.6" y="87.1">158</text>
<text x="171.4" y="100.9" transform="rotate(-90 171.4 100.9)">1</text>
<text x="173.8" y="100.9" transform="rotate(-90 173.8 100.9)">10</text>
<text x="177.4" y="100.9" transform="rotate(-90 177.4 100.9)">9</text>
<text x="179.8" y="100.9" transform="rotate(-90 179.8 100.9)">2</text>
<text x="185.8" y="100.9" transform="rotate(-90 185.8 100.9)">4</text>
<text x="188.2" y="100.9" transform="rotate(-90 188.2 100.9)">7</text>
<text x="191.7" y="100.9" transform="rotate(-90 191.7 100.9)">6</text>
<text x="194.1" y="100.9" transform="rotate(-90 194.1 100.9)">5</text>
<text x="213.2" y="100.9" transform="rotate(-90 213.2 100.9)">1</text>
<text x="215.7" y="100.9" transform="rotate(-90 215.7 100.9)">10</text>
<text x="219.2" y="100.9" transform="rotate(-90 219.2 100.9)">9</text>
<text x="221.6" y="100.9" transform="rotate(-90 221.6 100.9)">2</text>
<text x="227.6" y="100.9" transform="rotate(-90 227.6 100.9)">4</text>
<text x="230" y="100.9" transform="rotate(-90 230 100.9)">7</text>
<text x="233.6" y="100.9" transform="rotate(-90 233.6 100.9)">6</text>
<text x="235.9" y="100.9" transform="rotate(-90 235.9 100.9)">5</text>
<text x="177.4" y="113.1" transform="rotate(-90 177.4 113.1)">3</text>
<text x="188.2" y="113.2" transform="rotate(-90 188.2 113.2)">8</text>
<text x="219.2" y="113.1" transform="rotate(-90 219.2 113.1)">3</text>
<text x="230" y="113.2" transform="rotate(-90 230 113.2)">8</text>
<text x="134.2" y="143.3">4</text>
<text x="134.2" y="138.5">3</text>
<text x="156" y="138.5">1</text>
<text x="134.2" y="148.1">5</text>
<text x="156" y="148.1">2</text>
</g>
<text font-size="1.7" fill="#000080" x="11.3" y="96.3">U1K</text>
<g font-size="1.3">
<text x="102.4" y="64.5">1</text>
<text x="109.1" y="64.5">8</text>
<text x="102.3" y="71.7">4</text>
<text x="102.4" y="66.9">2</text>
<text x="102.4" y="69.3">3</text>
<text x="109.1" y="66.9">7</text>
<text x="109.1" y="69.3">6</text>
<text x="109.1" y="71.7">5</text>
<text x="102.4" y="82.5">1</text>
<text x="109.1" y="82.5">8</text>
<text x="102.3" y="89.6">4</text>
<text x="102.4" y="84.8">2</text>
<text x="102.4" y="87.2">3</text>
<text x="109.1" y="84.8">7</text>
<text x="109.1" y="87.2">6</text>
<text x="109.1" y="89.6">5</text>
<text x="136" y="100.4">6</text>
<text x="106.2" y="102.8">3</text>
<text x="143.1" y="107.5">2</text>
<text x="113.2" y="109.9">5</text>
<text x="136.1" y="112.6">1</text>
<text x="106.2" y="114.9">4</text>
</g>
</svg>
